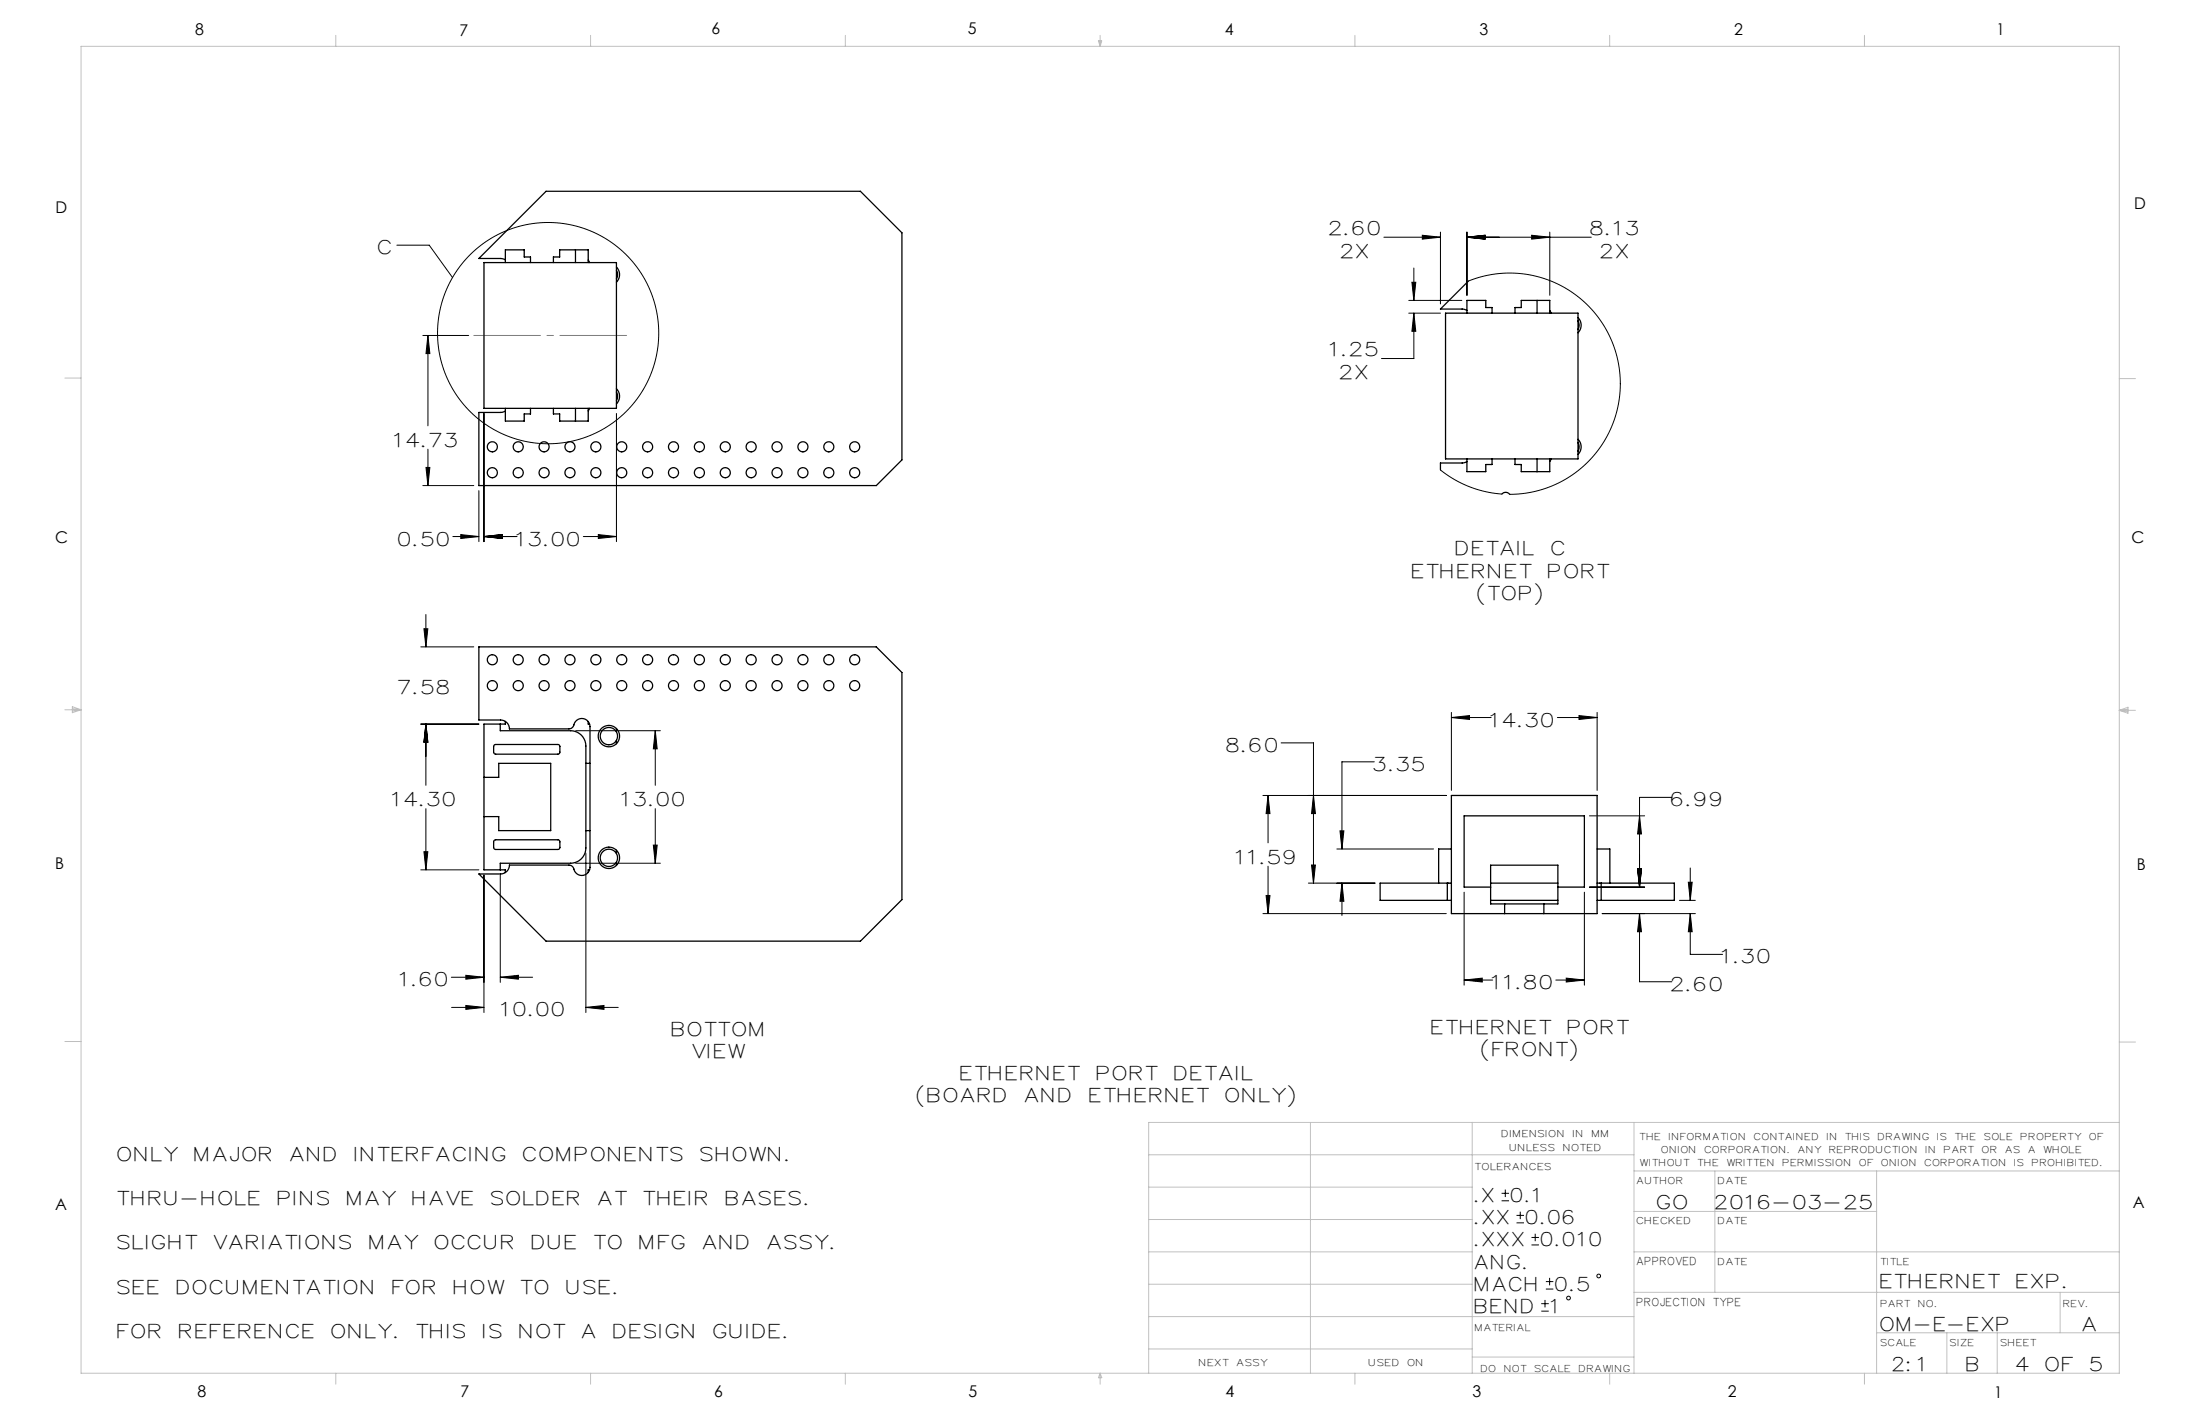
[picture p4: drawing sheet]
<svg xmlns="http://www.w3.org/2000/svg" width="432mm" height="279mm" viewBox="0 0 432 279" stroke-linecap="round" stroke-linejoin="round" font-family="sans-serif">
<g fill="none" stroke="#000" stroke-width=".2">
<path d="M77.9 48.1h6.3l4.6 6.4M271.6 46.5h11.1M276.5 58.9h10.4M277.1 55.4h.8l-.4 3.5zM277.5 52.6v6.3M279.2 46.2l3.5 .3-3.5 .4zM282.7 45.5v14.1M287.9 45.5v12.4M287.9 46.5h24.4M287.9 46.5l3.6-.3v.7zM288.2 55.1l2.2-.7 2.3-.5 2.5-.3h2.4l2.5 .3 2.3 .5 2.2 .8 2.2 1.1 2 1.2 1.8 1.5 1.7 1.6 1.6 2 1.3 2 1.1 2.1 .8 2.2 .5 2.3 .4 2.4v2.3l-.2 2.4-.4 2.3-.7 2.3-1 2.1-1.2 2.2-1.5 1.9-1.6 1.8-1.8 1.5-1.9 1.4-2.1 1.1-2.2 .9-2.3 .6-2.4 .5-2.4 .1M300.6 46.2l3.6 .3-3.6 .4z"/>
<path d="M304.2 45.5v12.4M83 65.8h9M84 65.8v17.8M84 65.8l.4 3.6h-.8zM276.5 61.4h6.2M277.5 61.4v8.9h-6.3M277.5 61.4l.4 3.6h-.8zM83 95.3h10M83.6 91.7h.8l-.4 3.6zM84 88.1v7.2M94 96.3v10M95 81.1v25.2"/>
<path d="M121 81.1v25.2M282.7 92.2l2.7 1.9 3 1.4 3.1 1 3.3 .4M88.9 105.3h5.1M90.4 104.9l3.6 .4-3.6 .4zM95 105.3h6.5M95 105.3l3.5-.4v.8zM114.5 105.3h6.5M117.4 104.9l3.6 .4-3.6 .4zM82.6 126.9h10.4M83.2 123.4h.8l-.4 3.5zM83.6 120.6v6.3M284.9 139.8v15.3"/>
<path d="M313.5 139.8v15.3M82.6 142.1h11.4M83.6 142.1v12M83.6 158.7v12M83.6 142.1l.4 3.5h-.8zM113 143.4h16.6M128.6 143.4v10.7M128.6 158.7v10.7M128.6 143.4l.4 3.5h-.8zM247.9 156.1h36M248.9 156.1v9.3M248.9 156.1l.4 3.5h-.8z"/>
<path d="M251.4 145.8h6.4v27.5M257.8 156.1l.4 3.5h-.8zM269.7 149.5h-6.3v17.1M284.9 140.8h7.8M284.9 140.8l3.5-.4v.8zM305.7 140.8h7.8M309.9 140.4l3.6 .4-3.6 .4zM328.1 156.4h-6.3v17.7M82.6 170.7h11.4M83.2 167.1h.8l-.4 3.6zM95 171.7v27M98.2 171.7v21"/>
<path d="M113 169.4h16.6M115 167.4v31.3M128.2 165.8h.8l-.4 3.6zM247.9 179.3h36M248.5 175.7h.8l-.4 3.6zM248.9 170v9.3M256.8 173.3h13.1M257.4 169.7h.8l-.4 3.6zM262.4 166.6h19M263 163h.8l-.4 3.6zM263.4 173.3v6.3M263.4 173.3l.4 3.5h-.8z"/>
<path d="M287.4 175.1v18.2M311 175.1v18.2M312 174.1h10.8M312 160.1h10.8M314.5 179.3h18.3M321.4 170.5h.8l-.4 3.6zM321.8 179.3v13.3h6.3M321.8 160.1l.4 3.5h-.8zM321.8 179.3l.4 3.5h-.8zM329.6 176.7h3.2M331.4 173.1h.7l-.3 3.6zM331.8 179.3v8h6.3"/>
<path d="M331.8 170.3v6.4M331.8 179.3l.3 3.5h-.7zM88.6 191.7h6.4M88.6 197.7h6.4M91.4 191.4l3.6 .3-3.6 .4zM91.4 197.3l3.6 .4-3.6 .3zM98.2 191.7h6.3M98.2 191.7l3.5-.3v.7zM115 197.7h6.3M115 197.7l3.5-.4v.7zM287.4 192.3h5.6M287.4 192.3l3.5-.4v.8z"/>
<path d="M305.4 192.3h5.6M307.4 191.9l3.6 .4-3.6 .4zM294.7 235.6h1.5M294.7 234.1h1.5M295.4 233.4v1.5M297.7 239.9h1.4M297.7 238.5h1.4M298.4 237.7v1.5M300.6 244.3h1.5M300.6 242.8h1.5M301.3 242.1v1.4M302.5 257.3h1.5"/>
<path d="M302.5 255.8h1.5M303.2 255.1v1.4M303.4 252.9h1.5M303.4 251.5h1.5M304.1 250.7v1.5"/>
<circle cx="107.6" cy="65.4" r="21.7"/>
<circle cx="307.9" cy="254.7" r=".37"/>
<circle cx="313.8" cy="250.4" r=".37"/>
</g>
<path d="M93 65.8h30" fill="none" stroke="#808080" stroke-width=".2" stroke-dasharray="15.2 1.3 1.3 1.3" stroke-dashoffset="2.1"/>
<g fill="none" stroke="#c0c0c0" stroke-width=".2">
<path d="M15.9 9.1h400.1v260.3h-400.1zM65.9 6.9v2.2M115.9 6.9v2.2M165.9 6.9v2.2M215.6 8h.6l-.3 1.1zM215.7 8l.2 1.1M215.9 6.9v2.2M216 8l-.1 1.1M265.9 6.9v2.2M315.9 6.9v2.2M365.9 6.9v2.2M12.7 74.2h3.2"/>
<path d="M416 74.3h3.1M12.7 139.3h3.2M14.2 139l1.7 .3M14.2 138.7l1.7 .6-1.7 .5zM15.9 139.3l-1.7 .2M416 139.4h3.1M416 139.4l1.7-.6v1.1zM416 139.4l1.7 .2M417.7 139.1l-1.7 .3M12.7 204.4h3.2M416 204.5h3.1M225.5 226.6h95.2"/>
<path d="M225.5 239.3h63.5M225.5 232.9h63.5M257.2 220.2v49.2M289 220.2v49.2M320.7 220.2v49.2M320.7 237.7h47.6M320.7 229.8h95.3M336.6 229.8v23.8M368.3 229.8v39.6M416 220.2h-190.5v49.2M225.5 258.3h95.2M225.5 245.6h63.5"/>
<path d="M225.5 252h63.5M320.7 253.6h95.3M320.7 245.6h95.3M404.3 253.6v7.9M65.9 269.4v2.2M115.9 269.4v2.2M165.9 269.4v2.2M215.9 269.4v2.2M215.9 269.4l.3 .9h-.6zM225.5 264.7h63.5M265.9 269.4v2.2M289 266.3h31.7"/>
<path d="M315.9 269.4v2.2M365.9 269.4v2.2M368.3 261.5h47.7M382.1 261.5v7.9M392 261.5v7.9"/>
</g>
<path d="M83.6 91.7h.8l-.4 3.6zM84 65.8l.4 3.6h-.8zM90.4 104.9l3.6 .4-3.6 .4zM95 105.3l3.5-.4v.8zM95 105.3l3.5-.4v.8zM117.4 104.9l3.6 .4-3.6 .4zM284.9 140.8l3.5-.4v.8zM309.9 140.4l3.6 .4-3.6 .4zM257.8 156.1l.4 3.5h-.8zM257.4 169.7h.8l-.4 3.6zM331.4 173.1h.7l-.3 3.6zM331.8 179.3l.3 3.5h-.7zM321.4 170.5h.8l-.4 3.6zM321.8 160.1l.4 3.5h-.8zM248.9 156.1l.4 3.5h-.8zM248.5 175.7h.8l-.4 3.6zM321.8 179.3l.4 3.5h-.8zM321.4 170.5h.8l-.4 3.6zM263.4 173.3l.4 3.5h-.8zM263 163h.8l-.4 3.6zM287.4 192.3l3.5-.4v.8zM307.4 191.9l3.6 .4-3.6 .4zM83.6 142.1l.4 3.5h-.8zM83.2 167.1h.8l-.4 3.6zM83.2 123.4h.8l-.4 3.5zM83.6 142.1l.4 3.5h-.8zM98.2 191.7l3.5-.3v.7zM91.4 191.4l3.6 .3-3.6 .4zM91.4 197.3l3.6 .4-3.6 .3zM115 197.7l3.5-.4v.7zM128.6 143.4l.4 3.5h-.8zM128.2 165.8h.8l-.4 3.6zM279.2 46.2l3.5 .3-3.5 .4zM287.9 46.5l3.6-.3v.7zM277.1 55.4h.8l-.4 3.5zM277.5 61.4l.4 3.6h-.8zM287.9 46.5l3.6-.3v.7zM300.6 46.2l3.6 .3-3.6 .4z" fill="#000"/>
<g fill="none" stroke="#000" stroke-width=".25">
<path d="M95 51.5h26v28.6h-26zM99.2 51l-1-.3h-4.2l13.2-13.2h61.7l8.1 8.2v44.5l-5 5.1h-78v-14.4h4.2l1-.3M99.2 51.5v-2.5h3.7v1.4h1.2v1.1M108.6 51.5v-1.1h1.2v-1.4h5.6v2.5M112.9 49v2.5M115.4 51l.3 .5M121 52.4a2.1 2.1 0 0 1 0 3M121 53a1.7 1.7 0 0 1 0 1.7M288.2 55.1l-5.5 5.5h4.3l.9 .3M301.7 58.9v2.5M121 76.3a2.1 2.1 0 0 1 0 3M121 76.9a1.7 1.7 0 0 1 0 1.7"/>
<path d="M283.7 61.4h26v28.6h-26zM287.9 61.4v-2.5h3.7v1.4h1.2v1.1M297.3 61.4v-1.1h1.3v-1.4h5.6v2.5M304.2 60.9l.2 .5M309.7 62.3a2.1 2.1 0 0 1 0 3M309.7 63a1.7 1.7 0 0 1 0 1.6M99.2 80.1v2.5h3.7v-1.4h1.2v-1.1M108.6 80.1v1.1h1.2v1.4h5.6v-2.5M112.9 80.1v2.5M115.7 80.1l-.3 .5M287.9 90.6l-.9 .2h-4.3v1.4M287.9 90v2.5h3.7v-1.4h1.2v-1.1"/>
<path d="M294.8 96.9l.3-.2 .6-.1 .6 .4M297.3 90v1.1h1.3v1.4h5.6v-2.5M301.7 90v2.5M304.4 90l-.2 .5M309.7 86.2a2.1 2.1 0 0 1 0 3M309.7 86.8a1.7 1.7 0 0 1 0 1.7M94 126.9h78l5 5.1v44.5l-8.1 8.2h-61.7l-13.2-13.2h4.2a1.74 1.74 0 0 0 1.8-1.8h11.7a1.14 1.14 0 0 1 1 1.2 1.6 1.6 0 0 0 1.8 .8 1.6 1.6 0 0 0 1.3-1.5v-27.6a1.65 1.65 0 0 0-1.6-1.6 1.65 1.65 0 0 0-1.7 1.5l-.4 .4-.4 .1h-11.7a1.74 1.74 0 0 0-1.8-1.7h-4.2zM95 152.5h2.9v-2.7h10.2v13.2h-10.2v-2.8h-2.9M97 146.2l.3-.1h12.3l.3 .3v1.3l-.4 .3h-12.3l-.3-.3zM98.2 142.1v1.3h13.8a3 3 0 0 1 3 3v20a3 3 0 0 1-3 3h-13.8v1.3M99.2 141.5v.6h-4.2v28.6h4.2v.5M115 149.8h.8"/>
<path d="M115.4 141.6v.5h.3M121 142.9v.7M121 145.3v.6M284.9 156.1h28.6v23.2h-28.6zM97 164.9l.3-.1h12.3l.3 .3v1.3l-.4 .3h-12.3l-.3-.3zM115 163h.8M115.7 170.7h-.3v.5M121 166.8v.7M121 169.2v.6M284.1 176.7h.8M284.1 173.3h.8M284.1 173.3h-13.2v3.4h13.2"/>
<path d="M284.1 173.3v3.4M284.9 166.6h-2.5v6.7M292.6 176.7h13.2M292.6 173.3h13.2M292.6 169.8h13.2v7.6h-13.2zM292.6 174.1h-5.2v-14h23.6v14h-5.2M295.3 177.4v1.9M303 177.4v1.9M313.5 176.7h.8M313.5 173.3h.8M313.5 166.6h2.5v6.7M314.3 173.3h14.3v3.4h-14.3"/>
<path d="M314.3 173.3v3.4"/>
<circle cx="96.6" cy="92.7" r=".99"/>
<circle cx="96.6" cy="87.7" r=".99"/>
<circle cx="101.7" cy="92.7" r=".99"/>
<circle cx="101.7" cy="87.7" r=".99"/>
<circle cx="106.8" cy="92.7" r=".99"/>
<circle cx="106.8" cy="87.7" r=".99"/>
<circle cx="111.9" cy="92.7" r=".99"/>
<circle cx="111.9" cy="87.7" r=".99"/>
<circle cx="117" cy="92.7" r=".99"/>
<circle cx="117" cy="87.7" r=".99"/>
<circle cx="122" cy="92.7" r=".99"/>
<circle cx="122" cy="87.7" r=".99"/>
<circle cx="127.1" cy="92.7" r=".99"/>
<circle cx="127.1" cy="87.7" r=".99"/>
<circle cx="132.2" cy="92.7" r=".99"/>
<circle cx="132.2" cy="87.7" r=".99"/>
<circle cx="137.3" cy="92.7" r=".99"/>
<circle cx="137.3" cy="87.7" r=".99"/>
<circle cx="142.4" cy="92.7" r=".99"/>
<circle cx="142.4" cy="87.7" r=".99"/>
<circle cx="147.4" cy="92.7" r=".99"/>
<circle cx="147.4" cy="87.7" r=".99"/>
<circle cx="152.5" cy="92.7" r=".99"/>
<circle cx="152.5" cy="87.7" r=".99"/>
<circle cx="157.6" cy="92.7" r=".99"/>
<circle cx="157.6" cy="87.7" r=".99"/>
<circle cx="162.7" cy="92.7" r=".99"/>
<circle cx="162.7" cy="87.7" r=".99"/>
<circle cx="167.8" cy="92.7" r=".99"/>
<circle cx="167.8" cy="87.7" r=".99"/>
<circle cx="96.6" cy="129.4" r=".99"/>
<circle cx="96.6" cy="134.5" r=".99"/>
<circle cx="101.7" cy="129.4" r=".99"/>
<circle cx="101.7" cy="134.5" r=".99"/>
<circle cx="106.8" cy="129.4" r=".99"/>
<circle cx="106.8" cy="134.5" r=".99"/>
<circle cx="111.9" cy="129.4" r=".99"/>
<circle cx="111.9" cy="134.5" r=".99"/>
<circle cx="117" cy="129.4" r=".99"/>
<circle cx="117" cy="134.5" r=".99"/>
<circle cx="122" cy="129.4" r=".99"/>
<circle cx="122" cy="134.5" r=".99"/>
<circle cx="127.1" cy="129.4" r=".99"/>
<circle cx="127.1" cy="134.5" r=".99"/>
<circle cx="132.2" cy="129.4" r=".99"/>
<circle cx="132.2" cy="134.5" r=".99"/>
<circle cx="137.3" cy="129.4" r=".99"/>
<circle cx="137.3" cy="134.5" r=".99"/>
<circle cx="142.4" cy="129.4" r=".99"/>
<circle cx="142.4" cy="134.5" r=".99"/>
<circle cx="147.4" cy="129.4" r=".99"/>
<circle cx="147.4" cy="134.5" r=".99"/>
<circle cx="152.5" cy="129.4" r=".99"/>
<circle cx="152.5" cy="134.5" r=".99"/>
<circle cx="157.6" cy="129.4" r=".99"/>
<circle cx="157.6" cy="134.5" r=".99"/>
<circle cx="162.7" cy="129.4" r=".99"/>
<circle cx="162.7" cy="134.5" r=".99"/>
<circle cx="167.8" cy="129.4" r=".99"/>
<circle cx="167.8" cy="134.5" r=".99"/>
<circle cx="119.5" cy="144.4" r="1.7"/>
<circle cx="119.5" cy="144.4" r="2.1"/>
<circle cx="119.5" cy="168.3" r="1.7"/>
<circle cx="119.5" cy="168.3" r="2.1"/>
</g>
<g font-size="3.7">
<text x="261" y="46">2.60</text>
<text x="312.3" y="46">8.13</text>
<text x="74.3" y="49.8">C</text>
<text x="263.3" y="50.6">2X</text>
<text x="314.3" y="50.6">2X</text>
<text x="261.2" y="69.8">1.25</text>
<text x="263.1" y="74.4">2X</text>
<text x="77.5" y="87.6">14.73</text>
<text x="78.3" y="107">0.50</text>
<text x="101.5" y="107">13.00</text>
<text x="277.3" y="113.3">ETHERNET</text>
<text x="285.9" y="109">DETAIL</text>
<text x="304" y="113.3">PORT</text>
<text x="304.6" y="109">C</text>
<text x="290.1" y="117.6">(TOP)</text>
<text x="78.3" y="136.3">7.58</text>
<text x="292.7" y="142.6">14.30</text>
<text x="240.9" y="147.5">8.60</text>
<text x="269.7" y="151.2">3.35</text>
<text x="77.1" y="158.1">14.30</text>
<text x="122.1" y="158.1">13.00</text>
<text x="328.1" y="158.2">6.99</text>
<text x="242.7" y="169.4">11.59</text>
<text x="338.1" y="189">1.30</text>
<text x="78.6" y="193.5">1.60</text>
<text x="293" y="194.1">11.80</text>
<text x="328.1" y="194.4">2.60</text>
<text x="98.5" y="199.4">10.00</text>
<text x="132" y="203.2">BOTTOM</text>
<text x="281.1" y="202.9">ETHERNET</text>
<text x="307.8" y="202.9">PORT</text>
<text x="136" y="207.5">VIEW</text>
<text x="290.9" y="207.2">(FRONT)</text>
<text x="188.6" y="211.8">ETHERNET</text>
<text x="215.4" y="211.8">PORT</text>
<text x="230.6" y="211.8">DETAIL</text>
<text x="180.1" y="216.2">(BOARD</text>
<text x="201.3" y="216.2">AND</text>
<text x="213.9" y="216.2">ETHERNET</text>
<text x="240.7" y="216.2">ONLY)</text>
<text x="23.2" y="227.8">ONLY</text>
<text x="38.3" y="227.8">MAJOR</text>
<text x="57.1" y="227.8">AND</text>
<text x="69.8" y="227.8">INTERFACING</text>
<text x="102.8" y="227.8">COMPONENTS</text>
<text x="137.6" y="227.8">SHOWN.</text>
<text x="23.2" y="236.5">THRU-HOLE</text>
<text x="54.7" y="236.5">PINS</text>
<text x="68.2" y="236.5">MAY</text>
<text x="81.1" y="236.5">HAVE</text>
<text x="96.5" y="236.5">SOLDER</text>
<text x="117.5" y="236.5">AT</text>
<text x="126.4" y="236.5">THEIR</text>
<text x="142.6" y="236.5">BASES.</text>
<text x="289.6" y="235.9">.X</text>
<text x="296.7" y="235.9">0.1</text>
<text x="325.4" y="237.1">GO</text>
<text x="336.7" y="237.1">2016-03-25</text>
<text x="23.2" y="245.2">SLIGHT</text>
<text x="42.1" y="245.2">VARIATIONS</text>
<text x="72.6" y="245.2">MAY</text>
<text x="85.5" y="245.2">OCCUR</text>
<text x="104.5" y="245.2">DUE</text>
<text x="116.7" y="245.2">TO</text>
<text x="125.7" y="245.2">MFG</text>
<text x="138.1" y="245.2">AND</text>
<text x="150.7" y="245.2">ASSY.</text>
<text x="289.6" y="244.6">.XXX</text>
<text x="289.6" y="240.2">.XX</text>
<text x="299.6" y="240.2">0.06</text>
<text x="302.6" y="244.6">0.010</text>
<text x="289.6" y="248.9">ANG.</text>
<text x="23.2" y="253.8">SEE</text>
<text x="34.8" y="253.8">DOCUMENTATION</text>
<text x="77.1" y="253.8">FOR</text>
<text x="89.2" y="253.8">HOW</text>
<text x="102.4" y="253.8">TO</text>
<text x="111.3" y="253.8">USE.</text>
<text x="289.6" y="257.6">BEND</text>
<text x="289.6" y="253.2">MACH</text>
<text x="304.5" y="257.6">1</text>
<text x="305.4" y="253.2">0.5</text>
<text x="369.2" y="252.8">ETHERNET</text>
<text x="395.9" y="252.8">EXP.</text>
<text x="23.2" y="262.5">FOR</text>
<text x="35.3" y="262.5">REFERENCE</text>
<text x="65.2" y="262.5">ONLY.</text>
<text x="81.8" y="262.5">THIS</text>
<text x="95" y="262.5">IS</text>
<text x="102.1" y="262.5">NOT</text>
<text x="114.3" y="262.5">A</text>
<text x="120.5" y="262.5">DESIGN</text>
<text x="140.2" y="262.5">GUIDE.</text>
<text x="369.2" y="261.2">OM-E-EXP</text>
<text x="408.9" y="261.2">A</text>
<text x="371.6" y="269.1">2:1</text>
<text x="386.1" y="269.1">B</text>
<text x="395.8" y="269.1">4</text>
<text x="401.6" y="269.1">OF</text>
<text x="410.4" y="269.1">5</text>
</g>
<g font-size="3.2">
<text x="38.3" y="6.9">8</text>
<text x="90.2" y="7">7</text>
<text x="139.7" y="6.8">6</text>
<text x="190" y="6.8">5</text>
<text x="240.4" y="6.8">4</text>
<text x="290.4" y="6.9">3</text>
<text x="340.4" y="6.8">2</text>
<text x="391.9" y="6.9">1</text>
<text x="10.9" y="41.8">D</text>
<text x="418.9" y="41">D</text>
<text x="10.9" y="106.5">C</text>
<text x="418.4" y="106.6">C</text>
<text x="10.8" y="170.4">B</text>
<text x="419.4" y="170.8">B</text>
<text x="10.8" y="237.4">A</text>
<text x="418.6" y="237">A</text>
<text x="38.8" y="274.1">8</text>
<text x="90.4" y="274.1">7</text>
<text x="140.2" y="274.1">6</text>
<text x="190.1" y="274.1">5</text>
<text x="240.5" y="274.1">4</text>
<text x="289" y="274.1">3</text>
<text x="339.1" y="274.1">2</text>
<text x="391.4" y="274.4">1</text>
</g>
<g font-size="2.1">
<text x="321.3" y="248.2">APPROVED</text>
<text x="321.3" y="256.3">PROJECTION TYPE</text>
</g>
<g font-size="1.8">
<text x="294.9" y="223.2">DIMENSION</text>
<text x="296.4" y="225.8">UNLESS</text>
<text x="306.9" y="225.8">NOTED</text>
<text x="308.8" y="223.2">IN</text>
<text x="312.5" y="223.2">MM</text>
<text x="321.9" y="223.6">THE</text>
<text x="326.2" y="226.2">ONION</text>
<text x="327.7" y="223.6">INFORMATION</text>
<text x="334.7" y="226.2">CORPORATION.</text>
<text x="344.4" y="223.6">CONTAINED</text>
<text x="353" y="226.2">ANY</text>
<text x="358.7" y="223.6">IN</text>
<text x="359.1" y="226.2">REPRODUCTION</text>
<text x="362.3" y="223.6">THIS</text>
<text x="368.7" y="223.6">DRAWING</text>
<text x="378.1" y="226.2">IN</text>
<text x="380.4" y="223.6">IS</text>
<text x="381.7" y="226.2">PART</text>
<text x="383.8" y="223.6">THE</text>
<text x="389.1" y="226.2">OR</text>
<text x="389.6" y="223.6">SOLE</text>
<text x="393.7" y="226.2">AS</text>
<text x="396.7" y="223.6">PROPERTY</text>
<text x="398.2" y="226.2">A</text>
<text x="401.2" y="226.2">WHOLE</text>
<text x="410.2" y="223.6">OF</text>
<text x="289.6" y="229.5">TOLERANCES</text>
<text x="321.3" y="232.2">AUTHOR</text>
<text x="322" y="228.8">WITHOUT</text>
<text x="333.3" y="228.8">THE</text>
<text x="337.3" y="232.2">DATE</text>
<text x="339" y="228.8">WRITTEN</text>
<text x="350" y="228.8">PERMISSION</text>
<text x="365" y="228.8">OF</text>
<text x="369.4" y="228.8">ONION</text>
<text x="377.9" y="228.8">CORPORATION</text>
<text x="395.5" y="228.8">IS</text>
<text x="398.9" y="228.8">PROHIBITED.</text>
<text x="321.3" y="240.1">CHECKED</text>
<text x="337.3" y="240.1">DATE</text>
<text x="337.3" y="248.2">DATE</text>
<text x="369.2" y="248.2">TITLE</text>
<text x="369.2" y="256.4">PART</text>
<text x="376.6" y="256.4">NO.</text>
<text x="405.1" y="256.4">REV.</text>
<text x="289.6" y="261.1">MATERIAL</text>
<text x="235.4" y="268">NEXT</text>
<text x="242.8" y="268">ASSY</text>
<text x="268.8" y="268">USED</text>
<text x="276.4" y="268">ON</text>
<text x="290.8" y="269.1">DO</text>
<text x="295.3" y="269.1">NOT</text>
<text x="301.3" y="269.1">SCALE</text>
<text x="310" y="269.1">DRAWING</text>
<text x="369.2" y="264">SCALE</text>
<text x="382.8" y="264">SIZE</text>
<text x="392.8" y="264">SHEET</text>
</g>
</svg>
